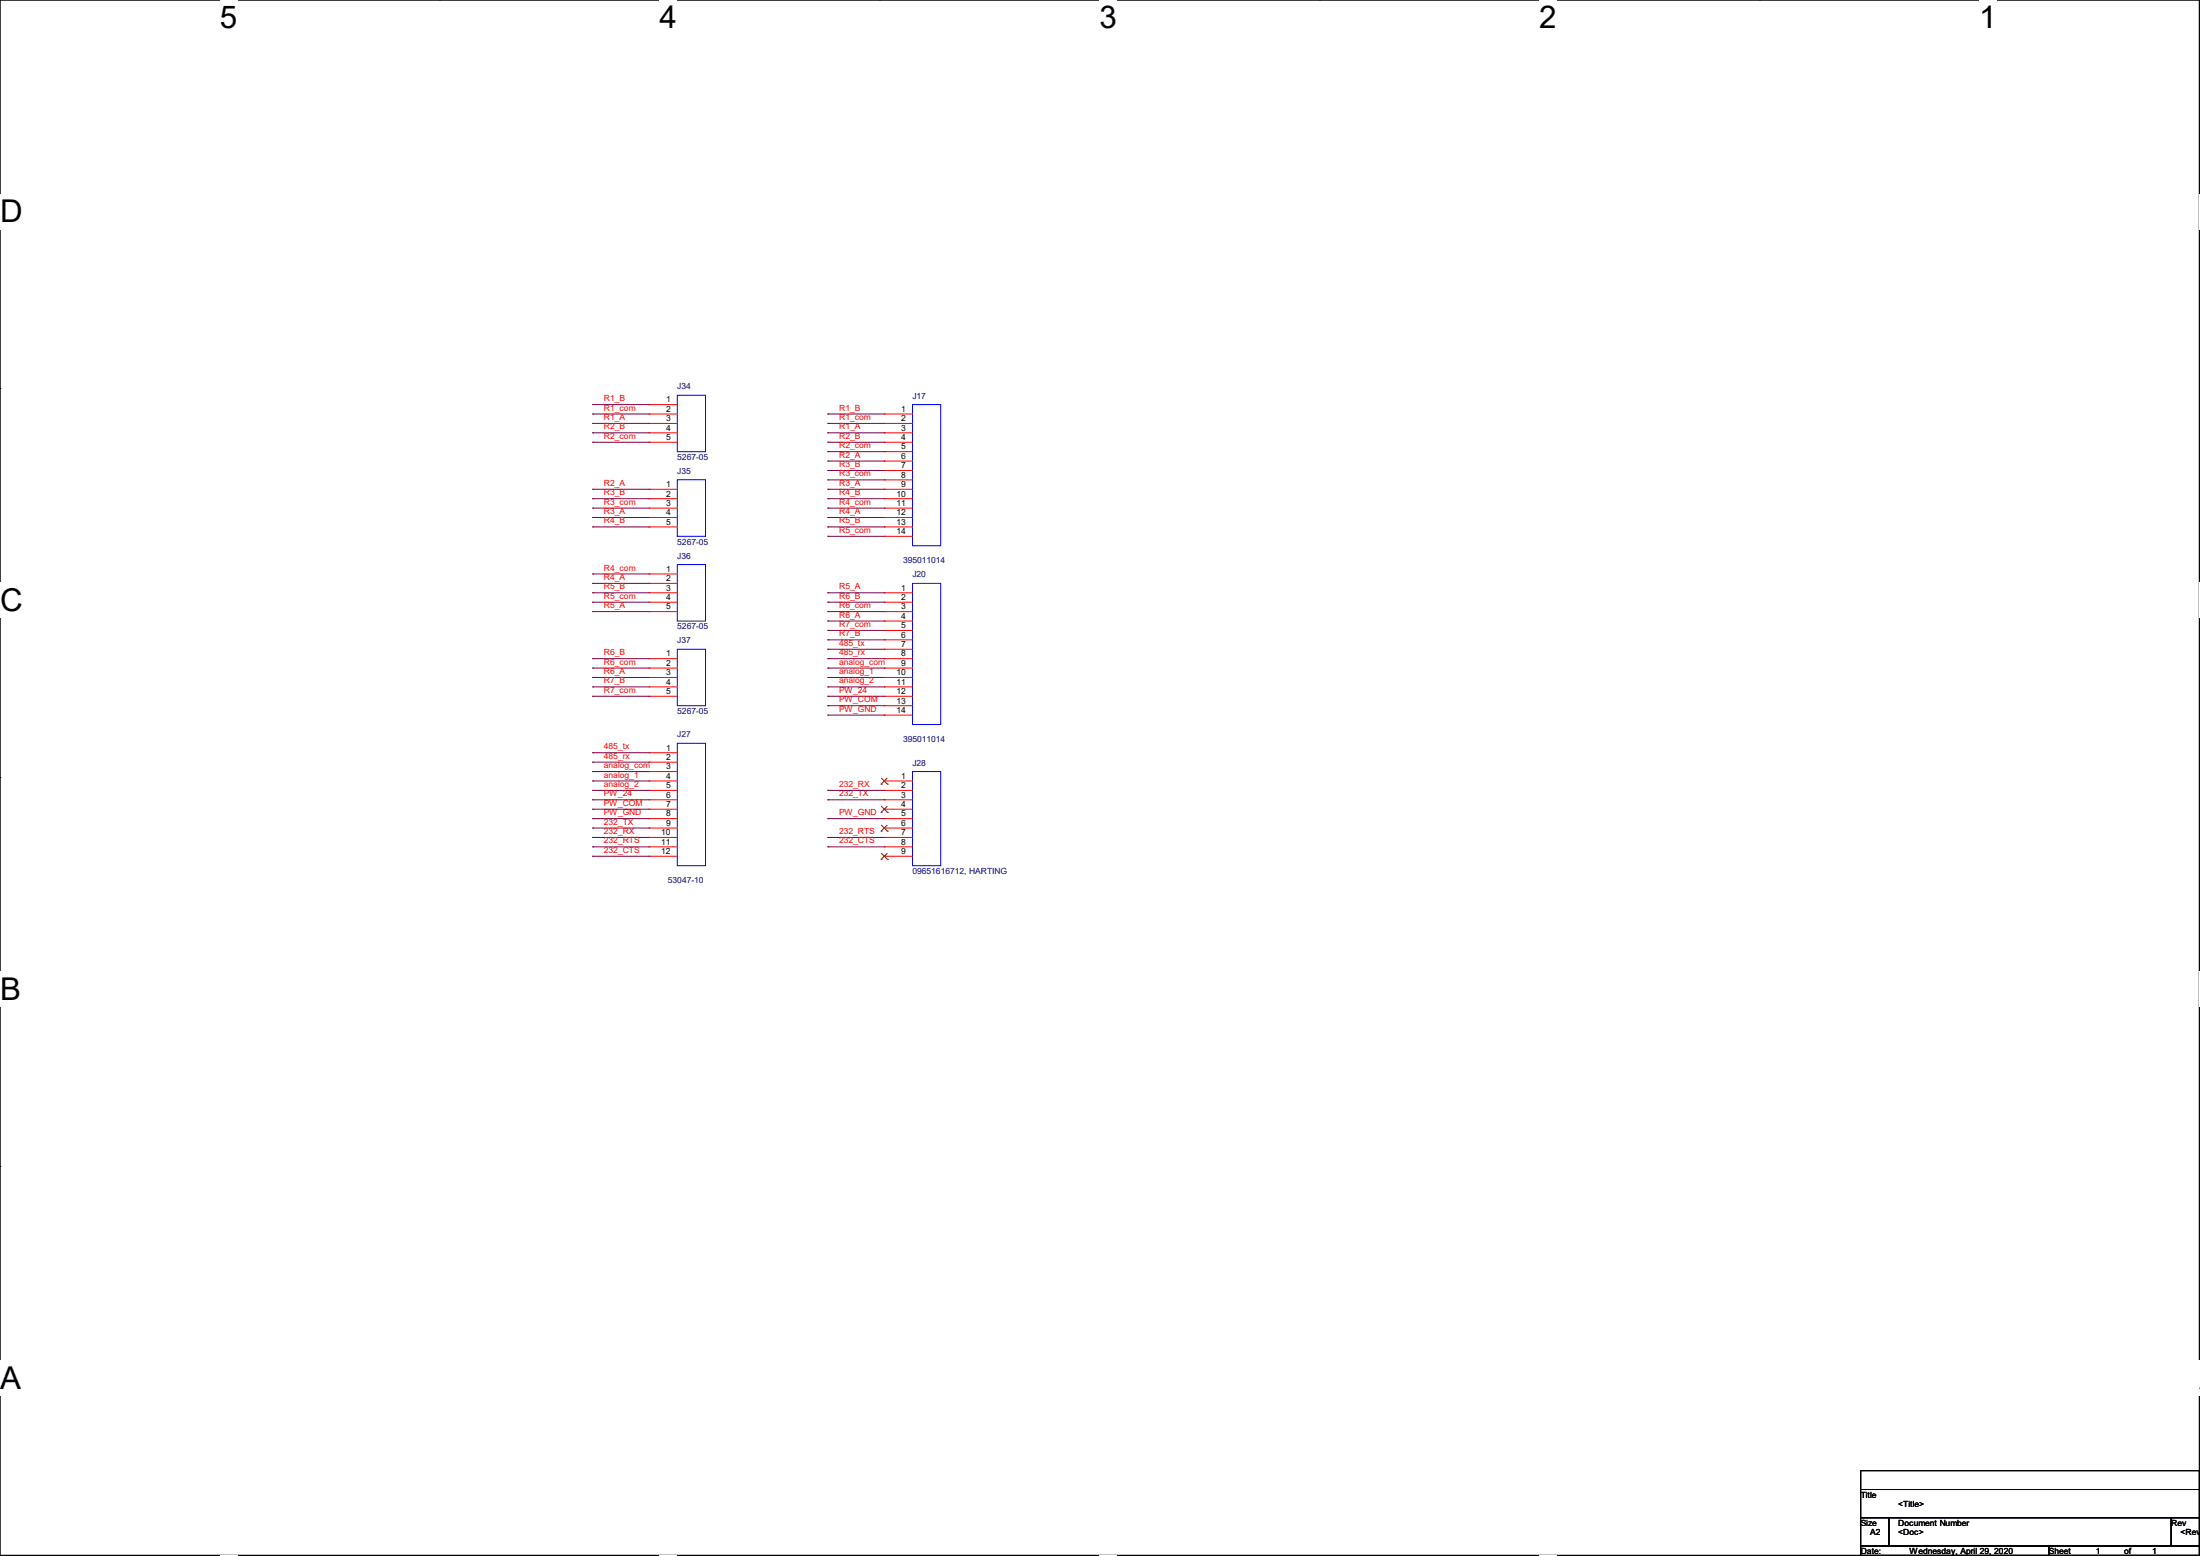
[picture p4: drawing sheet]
<svg xmlns="http://www.w3.org/2000/svg" width="297mm" height="210mm" viewBox="0 0 297 210" stroke-linecap="round" stroke-linejoin="round" font-family="sans-serif">
<path d="M0 0h296.9v209.9h-296.9z" fill="none" stroke="#000" stroke-width=".14"/>
<g fill="#fff">
<path d="M29.7 0h2.3v4.7h-2.3z"/>
<path d="M29.7 209.9h2.3v.1h-2.3z"/>
</g>
<path d="M59.4 0h.1M59.4 209.9h.1" fill="none" stroke="#000" stroke-width=".14"/>
<g fill="#fff">
<path d="M89 0h2.4v4.7h-2.4z"/>
<path d="M89 209.9h2.4v.1h-2.4z"/>
</g>
<path d="M118.7 0h.1M118.7 209.9h.1" fill="none" stroke="#000" stroke-width=".14"/>
<g fill="#fff">
<path d="M148.4 0h2.4v4.7h-2.4z"/>
<path d="M148.4 209.9h2.4v.1h-2.4z"/>
</g>
<path d="M178.1 0h.1M178.1 209.9h.1" fill="none" stroke="#000" stroke-width=".14"/>
<g fill="#fff">
<path d="M207.8 0h2.4v4.7h-2.4z"/>
<path d="M207.8 209.9h2.4v.1h-2.4z"/>
</g>
<path d="M237.5 0h.1M237.5 209.9h.1" fill="none" stroke="#000" stroke-width=".14"/>
<g fill="#fff">
<path d="M267.2 0h2.4v4.7h-2.4z"/>
<path d="M267.2 209.9h2.4v.1h-2.4z"/>
<path d="M0 26.2h3v4.7h-3z"/>
<path d="M296.9 26.2h.1v4.7h-.1z"/>
<path d="M0 78.7h3v4.7h-3z"/>
<path d="M296.9 78.7h.1v4.7h-.1z"/>
</g>
<path d="M0 52.5h.1M296.9 52.5h.1" fill="none" stroke="#000" stroke-width=".14"/>
<g fill="#fff">
<path d="M0 131.1h2.8v4.8h-2.8z"/>
<path d="M296.9 131.1h.1v4.8h-.1z"/>
</g>
<path d="M0 104.9h.1M296.9 104.9h.1" fill="none" stroke="#000" stroke-width=".14"/>
<g fill="#fff">
<path d="M0 183.6h2.8v4.8h-2.8z"/>
<path d="M296.8 183.6h.2v4.8h-.2z"/>
</g>
<path d="M0 157.4h.1M296.9 157.4h.1M251.2 198.5h45.7v2.5h-45.7zM251.2 201h45.7v3.9h-45.7zM251.2 204.9h3.8v3.8h-3.8zM251.2 208.7h25.4v1.2h-25.4zM255 204.9h38.1v3.8h-38.1zM276.6 208.7h20.3v1.2h-20.3zM293.1 204.9h3.8v3.8h-3.8z" fill="none" stroke="#000" stroke-width=".14"/>
<path d="M91.4 53.3h3.8v7.7h-3.8zM123.2 54.6h3.8v19.1h-3.8zM91.4 76.2h3.8v7.6h-3.8zM91.4 64.8h3.8v7.6h-3.8zM123.2 78.7h3.8v19.1h-3.8zM91.4 87.6h3.8v7.6h-3.8zM91.4 100.3h3.8v16.5h-3.8zM123.2 104.1h3.8v12.7h-3.8z" fill="none" stroke="#00f" stroke-width=".14"/>
<g fill="none" stroke="#f00" stroke-width=".14">
<path d="M87.6 54.6h.1M87.6 55.9h.1M87.6 57.1h.1M87.6 58.4h.1M87.6 59.7h.1M87.6 55.9h3.8M87.6 57.1h3.8M87.6 58.4h3.8M87.6 59.7h3.8M87.6 54.6h3.8M119.4 55.9h.1M119.4 57.1h.1"/>
<path d="M119.4 58.4h.1M119.4 59.7h.1M119.4 55.9h3.8M119.4 57.1h3.8M119.4 58.4h3.8M119.4 59.7h3.8M87.6 77.5h.1M87.6 78.7h.1M87.6 66h.1M87.6 67.3h.1M87.6 68.6h.1M87.6 69.8h.1"/>
<path d="M87.6 71.1h.1M87.6 77.5h3.8M87.6 78.7h3.8M87.6 66h3.8M87.6 67.3h3.8M87.6 68.6h3.8M87.6 69.8h3.8M87.6 71.1h3.8M119.4 61h.1M119.4 62.2h.1M119.4 63.5h.1M119.4 64.8h.1"/>
<path d="M119.4 66h.1M119.4 67.3h.1M119.4 68.6h.1M119.4 69.8h.1M119.4 71.1h.1M119.4 72.4h.1M119.4 61h3.8M119.4 62.2h3.8M119.4 63.5h3.8M119.4 64.8h3.8M119.4 66h3.8M119.4 67.3h3.8"/>
<path d="M119.4 68.6h3.8M119.4 69.8h3.8M119.4 71.1h3.8M119.4 72.4h3.8M87.6 80h.1M87.6 81.3h.1M87.6 82.5h.1M87.6 88.9h.1M87.6 90.2h.1M87.6 91.4h.1M87.6 92.7h.1M87.6 94h.1"/>
<path d="M87.6 80h3.8M87.6 81.3h3.8M87.6 82.5h3.8M87.6 88.9h3.8M87.6 90.2h3.8M87.6 91.4h3.8M87.6 92.7h3.8M87.6 94h3.8M119.4 80h.1M119.4 81.3h.1M119.4 82.5h.1M119.4 83.8h.1"/>
<path d="M119.4 85.1h.1M119.4 86.4h.1M119.4 87.6h.1M119.4 88.9h.1M119.4 90.2h.1M119.4 91.4h.1M119.4 92.7h.1M119.4 94h.1M119.4 95.2h.1M119.4 96.5h.1M119.4 80h3.8M119.4 81.3h3.8"/>
<path d="M119.4 82.5h3.8M119.4 83.8h3.8M119.4 85.1h3.8M119.4 86.4h3.8M119.4 87.6h3.8M119.4 88.9h3.8M119.4 90.2h3.8M119.4 91.4h3.8M119.4 92.7h3.8M119.4 94h3.8M119.4 95.2h3.8M119.4 96.5h3.8"/>
<path d="M87.6 101.6h.1M87.6 102.9h.1M87.6 104.1h.1M87.6 105.4h.1M87.6 106.7h.1M87.6 107.9h.1M87.6 109.2h.1M87.6 110.5h.1M87.6 111.8h.1M87.6 113h.1M87.6 114.3h.1M87.6 115.6h.1"/>
<path d="M87.6 101.6h3.8M87.6 102.9h3.8M87.6 104.1h3.8M87.6 105.4h3.8M87.6 106.7h3.8M87.6 107.9h3.8M87.6 109.2h3.8M87.6 110.5h3.8M87.6 111.8h3.8M87.6 113h3.8M87.6 114.3h3.8M87.6 115.6h3.8"/>
<path d="M119.4 105.4h.1M119.4 106.7h.1M119.4 107.9h.1M119.4 109.2h.1M119.4 110.5h.1M119.4 111.8h.1M119.4 113h.1M119.4 114.3h.1M119.4 115.6h.1M119.4 105.4h3.8M119.4 106.7h3.8M119.4 107.9h3.8"/>
<path d="M119.4 109.2h3.8M119.4 110.5h3.8M119.4 111.8h3.8M119.4 113h3.8M119.4 114.3h3.8M119.4 115.6h3.8"/>
</g>
<g fill="none" stroke="#804000" stroke-width=".14">
<path d="M119 105.8h.1M119 109.6h.1M119 112.2h.1M119 116h.1M119 105l.8 .8M119 108.8l.8 .8M119 111.4l.8 .8M119 115.2l.8 .8M119.8 105l-.8 .8M119.8 108.8l-.8 .8M119.8 111.4l-.8 .8M119.8 115.2l-.8 .8"/>
<path d="M119.8 105.8h.1M119.8 109.6h.1M119.8 112.2h.1M119.8 116h.1"/>
</g>
<g fill="none" stroke="#800040" stroke-width=".14">
<path d="M80 54.6h.1M80 55.9h.1M80 57.1h.1M80 58.4h.1M80 59.7h.1M80 55.9h7.6M80 57.1h7.6M80 58.4h7.6M80 59.7h7.6M80 54.6h7.6M111.8 55.9h.1M111.8 57.1h.1"/>
<path d="M111.8 58.4h.1M111.8 59.7h.1M111.8 55.9h7.6M111.8 57.1h7.6M111.8 58.4h7.6M111.8 59.7h7.6M80 66h.1M80 67.3h.1M80 68.6h.1M80 69.8h.1M80 71.1h.1M80 77.5h.1"/>
<path d="M80 78.7h.1M80 66h7.6M80 67.3h7.6M80 68.6h7.6M80 69.8h7.6M80 71.1h7.6M80 77.5h7.6M80 78.7h7.6M111.8 61h.1M111.8 62.2h.1M111.8 63.5h.1M111.8 64.8h.1"/>
<path d="M111.8 66h.1M111.8 67.3h.1M111.8 68.6h.1M111.8 69.8h.1M111.8 71.1h.1M111.8 72.4h.1M111.8 61h7.6M111.8 62.2h7.6M111.8 63.5h7.6M111.8 64.8h7.6M111.8 66h7.6M111.8 67.3h7.6"/>
<path d="M111.8 68.6h7.6M111.8 69.8h7.6M111.8 71.1h7.6M111.8 72.4h7.6M80 80h.1M80 81.3h.1M80 82.5h.1M80 88.9h.1M80 90.2h.1M80 91.4h.1M80 92.7h.1M80 94h.1"/>
<path d="M80 80h7.6M80 81.3h7.6M80 82.5h7.6M80 94h7.6M80 88.9h7.6M80 90.2h7.6M80 91.4h7.6M80 92.7h7.6M111.8 80h.1M111.8 81.3h.1M111.8 82.5h.1M111.8 83.8h.1"/>
<path d="M111.8 94h.1M111.8 96.5h.1M111.8 87.6h.1M111.8 88.9h.1M111.8 90.2h.1M111.8 91.4h.1M111.8 92.7h.1M111.8 85.1h.1M111.8 86.4h.1M111.8 95.2h.1M111.8 80h7.6M111.8 81.3h7.6"/>
<path d="M111.8 82.5h7.6M111.8 83.8h7.6M111.8 94h7.6M111.8 96.5h7.6M111.8 87.6h7.6M111.8 88.9h7.6M111.8 90.2h7.6M111.8 91.4h7.6M111.8 92.7h7.6M111.8 85.1h7.6M111.8 86.4h7.6M111.8 95.2h7.6"/>
<path d="M80 101.6h.1M80 102.9h.1M80 104.1h.1M80 105.4h.1M80 106.7h.1M80 107.9h.1M80 110.5h.1M80 111.8h.1M80 113h.1M80 114.3h.1M80 115.6h.1M80 109.2h.1"/>
<path d="M80 101.6h7.6M80 102.9h7.6M80 104.1h7.6M80 105.4h7.6M80 106.7h7.6M80 107.9h7.6M80 110.5h7.6M80 111.8h7.6M80 113h7.6M80 114.3h7.6M80 115.6h7.6M80 109.2h7.6"/>
<path d="M111.8 107.9h.1M111.8 106.7h.1M111.8 113h.1M111.8 114.3h.1M111.8 110.5h.1M111.8 106.7h7.6M111.8 107.9h7.6M111.8 110.5h7.6M111.8 113h7.6M111.8 114.3h7.6"/>
</g>
<g font-size="4.2">
<text x="29.7" y="3.8">5</text>
<text x="89" y="3.8">4</text>
<text x="148.4" y="3.8">3</text>
<text x="207.8" y="3.8">2</text>
<text x="267.2" y="3.8">1</text>
<text x="0" y="30">D</text>
<text x="0" y="82.5">C</text>
<text x="0" y="135">B</text>
<text x="0" y="187.5">A</text>
<text x="296.9" y="187.5">A</text>
</g>
<g font-size="1.1" fill="#000080">
<text x="91.4" y="52.5">J34</text>
<text x="123.2" y="53.8">J17</text>
<text x="91.4" y="62.1">5267-05</text>
<text x="91.4" y="64">J35</text>
<text x="91.4" y="75.4">J36</text>
<text x="91.4" y="73.5">5267-05</text>
<text x="121.9" y="76">395011014</text>
<text x="123.2" y="77.9">J20</text>
<text x="91.4" y="84.9">5267-05</text>
<text x="91.4" y="86.8">J37</text>
<text x="91.4" y="99.5">J27</text>
<text x="91.4" y="96.4">5267-05</text>
<text x="121.9" y="100.2">395011014</text>
<text x="123.2" y="103.3">J28</text>
<text x="90.2" y="119.2">53047-10</text>
<text x="123.2" y="117.9">09651616712, HARTING</text>
</g>
<g font-size="1.1" fill="#f00">
<text x="81.5" y="54.1">R1_B</text>
<text x="81.5" y="55.4">R1_com</text>
<text x="81.5" y="56.7">R1_A</text>
<text x="81.5" y="58">R2_B</text>
<text x="81.5" y="59.2">R2_com</text>
<text x="113.3" y="55.4">R1_B</text>
<text x="113.3" y="56.7">R1_com</text>
<text x="113.3" y="58">R1_A</text>
<text x="113.3" y="59.2">R2_B</text>
<text x="81.5" y="65.6">R2_A</text>
<text x="113.3" y="60.5">R2_com</text>
<text x="113.3" y="61.8">R2_A</text>
<text x="113.3" y="63">R3_B</text>
<text x="113.3" y="64.3">R3_com</text>
<text x="113.3" y="65.6">R3_A</text>
<text x="81.5" y="66.8">R3_B</text>
<text x="81.5" y="68.1">R3_com</text>
<text x="81.5" y="69.4">R3_A</text>
<text x="81.5" y="70.7">R4_B</text>
<text x="113.3" y="66.8">R4_B</text>
<text x="113.3" y="68.1">R4_com</text>
<text x="113.3" y="69.4">R4_A</text>
<text x="113.3" y="70.7">R5_B</text>
<text x="113.3" y="71.9">R5_com</text>
<text x="81.5" y="77">R4_com</text>
<text x="81.5" y="78.3">R4_A</text>
<text x="81.5" y="79.5">R5_B</text>
<text x="81.5" y="80.8">R5_com</text>
<text x="81.5" y="82.1">R5_A</text>
<text x="113.3" y="79.5">R5_A</text>
<text x="113.3" y="80.8">R6_B</text>
<text x="113.3" y="82.1">R6_com</text>
<text x="113.3" y="83.4">R6_A</text>
<text x="81.5" y="88.4">R6_B</text>
<text x="81.5" y="89.7">R6_com</text>
<text x="113.3" y="87.2">485_tx</text>
<text x="113.3" y="88.4">485_rx</text>
<text x="113.3" y="89.7">analog_com</text>
<text x="113.3" y="84.6">R7_com</text>
<text x="113.3" y="85.9">R7_B</text>
<text x="81.5" y="91">R6_A</text>
<text x="81.5" y="92.2">R7_B</text>
<text x="81.5" y="93.5">R7_com</text>
<text x="113.3" y="93.5">PW_24</text>
<text x="113.3" y="91">analog_1</text>
<text x="113.3" y="92.2">analog_2</text>
<text x="113.3" y="94.8">PW_COM</text>
<text x="81.5" y="101.1">485_tx</text>
<text x="113.3" y="96.1">PW_GND</text>
<text x="81.5" y="102.4">485_rx</text>
<text x="81.5" y="103.7">analog_com</text>
<text x="81.5" y="104.9">analog_1</text>
<text x="81.5" y="106.2">analog_2</text>
<text x="81.5" y="107.5">PW_24</text>
<text x="113.3" y="107.5">232_TX</text>
<text x="113.3" y="106.2">232_RX</text>
<text x="81.5" y="110">PW_GND</text>
<text x="81.5" y="111.3">232_TX</text>
<text x="81.5" y="112.6">232_RX</text>
<text x="81.5" y="113.8">232_RTS</text>
<text x="81.5" y="108.8">PW_COM</text>
<text x="113.3" y="112.6">232_RTS</text>
<text x="113.3" y="113.8">232_CTS</text>
<text x="113.3" y="110">PW_GND</text>
<text x="81.5" y="115.1">232_CTS</text>
</g>
<g font-size="1.1">
<text x="89.9" y="54.3">1</text>
<text x="89.9" y="55.6">2</text>
<text x="89.9" y="56.9">3</text>
<text x="89.9" y="58.1">4</text>
<text x="89.9" y="59.4">5</text>
<text x="121.7" y="55.6">1</text>
<text x="121.7" y="56.9">2</text>
<text x="121.7" y="58.1">3</text>
<text x="121.7" y="59.4">4</text>
<text x="89.9" y="65.7">1</text>
<text x="121.7" y="60.7">5</text>
<text x="121.7" y="61.9">6</text>
<text x="121.7" y="63.2">7</text>
<text x="121.7" y="64.5">8</text>
<text x="121.7" y="65.7">9</text>
<text x="89.9" y="67">2</text>
<text x="89.9" y="68.3">3</text>
<text x="89.9" y="69.6">4</text>
<text x="89.9" y="70.8">5</text>
<text x="121" y="67">10</text>
<text x="121" y="68.3">11</text>
<text x="121" y="69.6">12</text>
<text x="121" y="70.8">13</text>
<text x="89.9" y="77.2">1</text>
<text x="121" y="72.1">14</text>
<text x="89.9" y="78.4">2</text>
<text x="89.9" y="79.7">3</text>
<text x="89.9" y="81">4</text>
<text x="89.9" y="82.3">5</text>
<text x="121.7" y="79.7">1</text>
<text x="121.7" y="81">2</text>
<text x="121.7" y="82.3">3</text>
<text x="121.7" y="83.5">4</text>
<text x="89.9" y="88.6">1</text>
<text x="89.9" y="89.9">2</text>
<text x="121.7" y="84.8">5</text>
<text x="121.7" y="86.1">6</text>
<text x="121.7" y="87.3">7</text>
<text x="121.7" y="88.6">8</text>
<text x="121.7" y="89.9">9</text>
<text x="89.9" y="91.1">3</text>
<text x="89.9" y="92.4">4</text>
<text x="89.9" y="93.7">5</text>
<text x="121" y="91.1">10</text>
<text x="121" y="92.4">11</text>
<text x="121" y="93.7">12</text>
<text x="121" y="95">13</text>
<text x="89.9" y="101.3">1</text>
<text x="121" y="96.2">14</text>
<text x="89.9" y="102.6">2</text>
<text x="89.9" y="103.8">3</text>
<text x="89.9" y="105.1">4</text>
<text x="89.9" y="106.4">5</text>
<text x="89.9" y="107.7">6</text>
<text x="121.7" y="105.1">1</text>
<text x="121.7" y="106.4">2</text>
<text x="121.7" y="107.7">3</text>
<text x="89.3" y="112.7">10</text>
<text x="89.9" y="108.9">7</text>
<text x="89.9" y="110.2">8</text>
<text x="89.9" y="111.5">9</text>
<text x="121.7" y="108.9">4</text>
<text x="121.7" y="110.2">5</text>
<text x="121.7" y="111.5">6</text>
<text x="121.7" y="112.7">7</text>
<text x="89.3" y="114">11</text>
<text x="89.3" y="115.3">12</text>
<text x="121.7" y="114">8</text>
<text x="121.7" y="115.3">9</text>
<text x="251.2" y="202.1">Title</text>
<text x="256.3" y="203.4">&lt;Title&gt;</text>
<text x="251.2" y="206">Size</text>
<text x="251.2" y="209.8">Date:</text>
<text x="252.5" y="207.2">A2</text>
<text x="256.3" y="206">Document Number</text>
<text x="256.3" y="207.2">&lt;Doc&gt;</text>
<text x="257.8" y="209.8">Wednesday, April 29, 2020</text>
<text x="276.6" y="209.8">Sheet</text>
<text x="282.9" y="209.8">1</text>
<text x="286.8" y="209.8">of</text>
<text x="290.6" y="209.8">1</text>
<text x="293.1" y="206">Rev</text>
<text x="294.4" y="207.2">&lt;RevCo</text>
</g>
<g font-size=".4" fill="#fff">
<text x="112" y="107.5">232_TX</text>
<text x="112" y="106.2">232_RX</text>
<text x="80.3" y="111.3">232_TX</text>
<text x="80.3" y="112.6">232_RX</text>
<text x="80.3" y="113.8">232_RTS</text>
<text x="112" y="112.6">232_RTS</text>
<text x="112" y="113.8">232_CTS</text>
<text x="80.3" y="115.1">232_CTS</text>
</g>
</svg>
